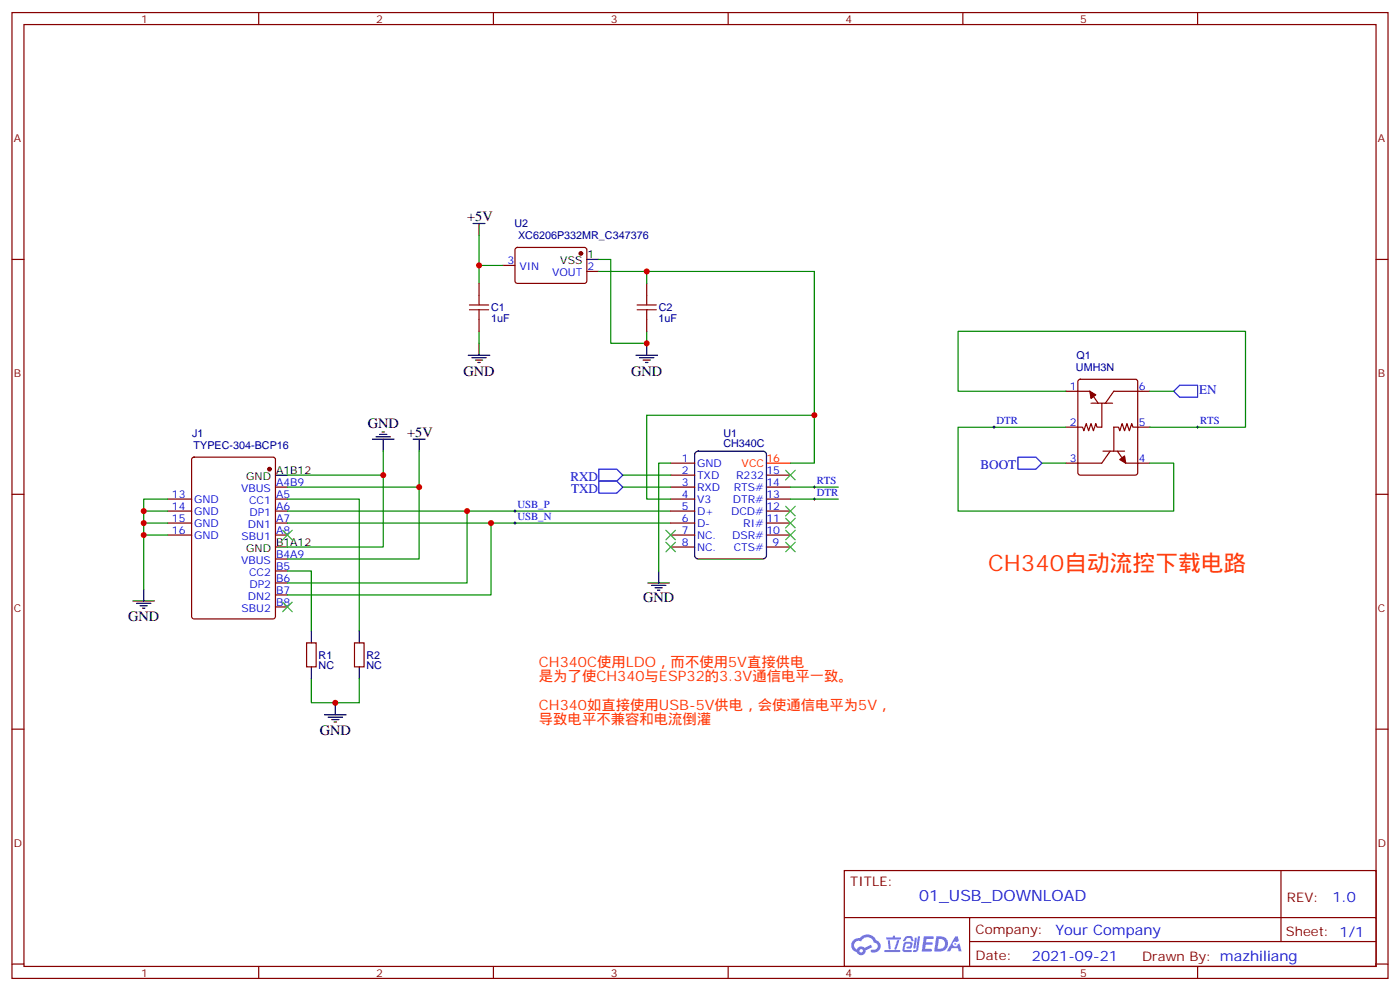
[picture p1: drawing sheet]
<svg xmlns="http://www.w3.org/2000/svg" width="412mm" height="292mm" viewBox="0 0 412 292" stroke-linecap="round" stroke-linejoin="round" font-family="sans-serif">
<g fill="none" stroke="#870000" stroke-width=".35">
<path d="M3.5 3.7h405.4v284.3h-405.4zM7.1 7.2h398.2v277.3h-398.2zM76.2 3.7v3.5M145.3 3.7v3.5M214.5 3.7v3.5M283.6 3.7v3.5M352.8 3.7v3.5M3.5 76.4h3.6M405.3 76.4h3.6M3.5 145.5h3.6M405.3 145.5h3.6M3.5 214.7h3.6"/>
<path d="M405.3 214.7h3.6M248.7 256.3h156.6v28.2h-156.6zM377.3 256.3v20.9M248.7 270.1h156.5M285.6 277.2h119.6M285.6 270.1v14.2M3.5 283.8h3.6M76.2 284.5v3.5M145.3 284.5v3.5M214.5 284.5v3.5M283.6 284.5v3.5M352.8 284.5v3.5"/>
<path d="M405.3 283.8h3.6"/>
</g>
<g fill="#5487ff">
<path d="M272.1 275.6h2.6l.3 .2-.1 .6h-2l-.1 1h1.6l.4 .4-.4 .3h-1.7l-.2 1.2 1.8 .1 .3 .3-.2 .4h-2.9z"/>
<path d="M281.4 275.7h.7l.4 1.3-.7 .3a.74 .74 0 0 0-1.1 .3 .74 .74 0 0 0 .5 1.1 .74 .74 0 0 0 .9-.7l.5-.3 .7 2.4h-.9l-.2-1h-1.9l-.5 1h-.9z"/>
<path d="M269.5 276.1h.6l-.4 2.9a.31 .31 0 0 1-.3 .3 .31 .31 0 0 1-.3-.3z"/>
<path d="M270.4 275.6h.6l-.5 4a.89 .89 0 0 1-.7 .7 .89 .89 0 0 1-.9-.3l1-.5z"/>
<path d="M266.8 275.8l.6-.2 1.2 .1 .5 1.3-.6 .1-.4-.9-1 .1a.95 .95 0 0 1-1 .8l-.1-.2z"/>
<path d="M266.4 277.5l1.8-.2a1.04 1.04 0 0 1 .6 1.1 1.04 1.04 0 0 1-.8 .9h-.7a.29 .29 0 0 1-.3-.4 .29 .29 0 0 1 .3-.2h.7l.2-.8h-1.4l-.4 1.7 1.9 .1a.29 .29 0 0 1 .3 .3 .29 .29 0 0 1-.3 .3h-2l-.4-.3 .2-2.1z"/>
<path d="M260.5 279.7h4.4a.3 .3 0 0 1 .3 .3 .3 .3 0 0 1-.3 .3h-4.3z"/>
<path d="M264.3 276.8h.6l-.5 1.6a1.02 1.02 0 0 1-.7 1.2l-.2-.3z"/>
<path d="M261.5 276.8h.6l.3 2.4-.3 .3-.3-.2z"/>
<path d="M261.1 276h1.9l.2-.5h.5l-.1 .5h1.5a.29 .29 0 0 1 .3 .3 .29 .29 0 0 1-.3 .3h-3.9z"/>
<path d="M275.8 275.6l-.6 4.5h1.4a2.27 2.27 0 0 0 2.7-2.3 2.27 2.27 0 0 0-2.7-2.2zM276.6 276.4a1.5 1.5 0 0 1 1.8 1.6 1.5 1.5 0 0 1-1.9 1.3h-.3z"/>
<path d="M251.4 276.8a2.09 2.09 0 0 0 1 3.5 1.37 1.37 0 0 0 1.5 .9 1.37 1.37 0 0 0 1.1-1.4l2-1-.5-.7-1.8 1a1.4 1.4 0 0 0-2.3 .4 1.32 1.32 0 0 1-.6-1.9 1.32 1.32 0 0 1 1.9-.4 2.02 2.02 0 0 1 2-1.3 2.02 2.02 0 0 1 1.8 1.6 1.09 1.09 0 0 1 1.1 1.4 1.09 1.09 0 0 1-1.6 .7 .41 .41 0 0 0-.5 .3 .41 .41 0 0 0 .4 .5 1.89 1.89 0 0 0 2.4-1.2 1.89 1.89 0 0 0-1.2-2.4 2.98 2.98 0 0 0-5-.6l-1 .1zM253.2 279.9a.52 .52 0 0 1 1 0 .52 .52 0 0 1-1 0z"/>
<circle cx="281.4" cy="277.9" r=".28"/>
</g>
<g fill="none" stroke="#870000" stroke-width=".35">
<path d="M148.2 78.1h3.5M151.9 73.1l.5-.3 20 .1 .5 .7-.1 9.4-.6 .4h-20.1l-.4-.7v-9.1zM172.9 79.9h3.5M141.1 83.4v3.6M141.1 94v3.5M190.5 83.4v3.6M190.5 94v3.5M314 115.2h7l2.5 3.5M317.7 111.9l.5-.2h16.2l.7 .4v27.1l-.4 .6-16.5 .1-.6-.5-.1-27zM321.4 118.7h6.3M324.6 118.7v7.1h-1.5l-.3-1.1-.7 2.1-.7-2.1-.7 2.1-.7-2.1-.7 2.1-.4-1h-4.9M338.7 115.2h-10.6l-2.5 3.5"/>
<path d="M56.7 134.8l.4-.2h23.3l.7 .4v46.5l-.4 .7h-23.6l-.6-.5-.1-46.4zM197.6 136.3h7M197.6 139.9h7M225.8 139.9h7M324.9 132.8h6.4M327 132.8l-2.4 3.5h-10.6M329.1 132.8l2.5 3.5h7.1M338.7 125.8h-5l-.3-1.1-.7 2.1-.7-2.1-.7 2.1-.7-2.1-.8 2.1-.3-1h-1.4v7M49.4 157.5h7M49.4 154h7M49.4 150.5h7M49.4 146.9h7"/>
<path d="M81.1 157.5h3.6M81.1 154h3.6M81.1 150.5h3.6M81.1 146.9h3.6M81.1 143.4h3.6M197.6 157.5h7M197.6 154h7M197.6 150.5h7M197.6 146.9h7M197.6 143.4h7M225.8 157.5h7M225.8 154h7"/>
<path d="M225.8 150.5h7M225.8 146.9h7M225.8 143.4h7M81.1 178.7h3.6M81.1 175.2h3.6M81.1 171.6h3.6M81.1 168.1h3.6M81.1 164.6h3.6M197.6 161h7M225.8 161h7M90.3 189.3h2.8v7h-2.8zM104.4 189.3h2.8v7h-2.8z"/>
</g>
<g fill="none" stroke="#000" stroke-width=".35">
<path d="M139.3 65.8h3.6M141.1 65.8v3.5M172.9 76.4h3.5M137.9 104.6h6.4M139 105.3h4.2M140.1 106h2.1M140.8 106.7h.7M141.1 101.1v3.5M187.3 104.6h6.4M188.4 105.3h4.2M189.4 106h2.2M190.1 106.7h.8"/>
<path d="M190.5 101.1v3.5M81.1 139.9h3.6M109.7 129.3h6.4M110.8 128.6h4.2M111.8 127.9h2.1M112.5 127.2h.7M112.9 129.3v3.5M121.7 129.3h3.5M123.5 129.3v3.5M204.8 133.3l.9-.5h19l.9 .5 .2 .6v29.6l-.5 .9-.6 .2h-19l-.9-.5-.2-.6v-29.6zM39.2 176.9h6.3M40.2 177.6h4.2"/>
<path d="M41.3 178.3h2.1M42 179h.7M42.3 173.4v3.5M81.1 161h3.6M190.9 171.6h6.3M191.9 172.3h4.2M193 173h2.1M193.7 173.7h.7M194 168.1v3.5M91.7 185.7v3.6M91.7 196.3v3.5M105.8 185.7v3.6"/>
<path d="M105.8 196.3v3.5M95.6 210.4h6.4M96.7 211.1h4.2M97.7 211.8h2.1M98.4 212.5h.7M98.8 206.9v3.5"/>
</g>
<g fill="#870000" stroke="#870000" stroke-width=".35">
<path d="M329.8 135.3l1.5-1.1 .3 2.1z"/>
<path d="M321 115.2l1.8 1-1.4 1.1z"/>
<circle cx="79.4" cy="138.1" r=".53"/>
<circle cx="171.1" cy="74.6" r=".53"/>
</g>
<g fill="none" stroke="#008700" stroke-width=".35">
<path d="M141.1 69.3v8.8M148.2 78.1h-7.1v5.3M176.4 76.4h3.5v24.7h10.6v-3.6M176.4 79.9h63.5v42.3M190.5 79.9v3.5M141.1 97.5v3.6M314 115.2h-31.8v-17.7h84.7v28.3h-28.2M338.7 115.2h7M84.7 139.9h28.2v21.1h-28.2M112.9 132.8v7.1M123.5 132.8v10.6M183.4 139.9h14.2"/>
<path d="M197.6 136.3h-3.6v31.8M232.8 136.3h7.1v-14.1h-49.4v24.7h7.1M306.9 136.3h7.1M314 125.8h-31.8v24.7h63.5v-14.2h-7M42.3 150.5h7.1M42.3 154h7.1M42.3 157.5h7.1M49.4 146.9h-7.1v26.5M84.7 150.5h52.9v21.1h-52.9M84.7 154h59.9v21.2h-59.9M84.7 143.4h38.8v21.2h-38.8M84.7 146.9h21.1v38.8"/>
<path d="M137.6 150.5h60M144.6 154h53M183.4 143.4h14.2M232.8 143.4h14.1M232.8 146.9h14.1M84.7 168.1h7v17.6M91.7 199.8v7.1h14.1v-7.1"/>
</g>
<g fill="none" stroke="#3c3" stroke-width=".35">
<path d="M231.4 138.5l2.8 2.8M234.2 138.5l-2.8 2.8M83.3 156.1l2.8 2.8M86.1 156.1l-2.8 2.8M196.1 159.6l2.9 2.9M196.1 156.1l2.9 2.8M199 159.6l-2.9 2.9M199 156.1l-2.9 2.8M231.4 149l2.8 2.9M231.4 152.6l2.8 2.8M231.4 156.1l2.8 2.8M231.4 159.6l2.8 2.9"/>
<path d="M234.2 149l-2.8 2.9M234.2 152.6l-2.8 2.8M234.2 156.1l-2.8 2.8M234.2 159.6l-2.8 2.9M83.3 177.3l2.8 2.8M86.1 177.3l-2.8 2.8"/>
</g>
<path d="M292.5 125.8h.7M292.8 125.4v.7M352.4 125.8h.7M352.8 125.4v.7M151.3 154h.7M151.3 150.5h.7M151.7 150.1v.7M151.7 153.6v.7M239.5 143.4h.7M239.5 146.9h.7M239.9 143.1v.7M239.9 146.6v.7" fill="none" stroke="#000" stroke-width=".29"/>
<path d="M345.7 115.2l1.8-1.8h5.3v3.5h-5.3zM176.4 138.1h5.3l1.7 1.8-1.7 1.7h-5.3zM299.9 134.6h5.3l1.7 1.7-1.7 1.8h-5.3zM176.4 141.6h5.3l1.7 1.8-1.7 1.8h-5.3z" fill="none" stroke="#00f" stroke-width=".35"/>
<path d="M138.3 91.2h5.6M138.3 89.8h5.6M141.1 87v2.8M141.1 91.2v2.8M187.7 91.2h5.6M187.7 89.8h5.6M190.5 87v2.8M190.5 91.2v2.8" fill="none" stroke="#a10000" stroke-width=".35"/>
<path d="M225.8 136.3h7" fill="none" stroke="#f00" stroke-width=".35"/>
<g fill="#c00">
<circle cx="112.9" cy="139.9" r=".88"/>
<circle cx="123.5" cy="143.4" r=".88"/>
<circle cx="98.8" cy="206.9" r=".88"/>
<circle cx="42.3" cy="150.5" r=".88"/>
<circle cx="42.3" cy="154" r=".88"/>
<circle cx="42.3" cy="157.5" r=".88"/>
<circle cx="137.6" cy="150.5" r=".88"/>
<circle cx="144.6" cy="154" r=".88"/>
<circle cx="141.1" cy="78.1" r=".88"/>
<circle cx="239.9" cy="122.2" r=".88"/>
<circle cx="190.5" cy="101.1" r=".88"/>
<circle cx="190.5" cy="79.9" r=".88"/>
</g>
<text font-size="6.7" fill="#f30" x="291" y="168.1">CH340自动流控下载电路</text>
<text font-size="4.6" fill="#00f" x="270.8" y="265.3">01_USB_DOWNLOAD</text>
<g font-size="4.2">
<text x="137.6" y="65.1">+5V</text>
<text x="136.5" y="110.6">GND</text>
<text x="185.9" y="110.6">GND</text>
<text x="108.3" y="126.1">GND</text>
<text x="119.9" y="128.6">+5V</text>
<text x="189.4" y="177.3">GND</text>
<text x="37.8" y="182.9">GND</text>
<text x="94.2" y="216.4">GND</text>
</g>
<g font-size="4.2" fill="#f30">
<text x="158.7" y="196.3">CH340C使用LDO，而不使用5V直接供电</text>
<text x="158.7" y="200.6">是为了使CH340与ESP32的3.3V通信电平一致。</text>
<text x="158.7" y="209">CH340如直接使用USB-5V供电，会使通信电平为5V，</text>
<text x="158.7" y="213.3">导致电平不兼容和电流倒灌</text>
</g>
<g font-size="4.2" fill="#00f">
<text x="392.5" y="265.6">1.0</text>
<text x="310.9" y="275.1">Your Company</text>
<text x="304" y="282.9">2021-09-21</text>
</g>
<g font-size="3.9" fill="#00f">
<text x="353.2" y="115.9">EN</text>
<text x="168" y="141.6">RXD</text>
<text x="288.8" y="138.1">BOOT</text>
<text x="168.2" y="145.2">TXD</text>
</g>
<g font-size="3.9" fill="#800">
<text x="250.5" y="260.9">TITLE:</text>
<text x="379.1" y="265.6">REV:</text>
<text x="287.4" y="275.1">Company:</text>
<text x="378.7" y="275.7">Sheet: 1/1</text>
<text x="287.4" y="282.8">Date:</text>
<text x="336.4" y="282.8">Drawn By: mazhiliang</text>
</g>
<g font-size="3.2" fill="#800">
<text x="41.6" y="6.7">1</text>
<text x="110.8" y="6.7">2</text>
<text x="179.9" y="6.7">3</text>
<text x="249.1" y="6.7">4</text>
<text x="318.2" y="6.7">5</text>
<text x="4.1" y="41.8">A</text>
<text x="405.9" y="41.8">A</text>
<text x="4.1" y="110.9">B</text>
<text x="405.9" y="110.9">B</text>
<text x="4.1" y="180.1">C</text>
<text x="405.9" y="180.1">C</text>
<text x="4.1" y="249.2">D</text>
<text x="405.9" y="249.2">D</text>
<text x="41.6" y="287.5">1</text>
<text x="110.8" y="287.5">2</text>
<text x="179.9" y="287.5">3</text>
<text x="249.1" y="287.5">4</text>
<text x="318.2" y="287.5">5</text>
</g>
<g font-size="3.2" fill="#000080">
<text x="151.5" y="66.9">U2</text>
<text x="152.6" y="70.4">XC6206P332MR_C347376</text>
<text x="144.6" y="94.8">1uF</text>
<text x="144.6" y="91.6">C1</text>
<text x="194" y="94.8">1uF</text>
<text x="194" y="91.6">C2</text>
<text x="317.1" y="105.7">Q1</text>
<text x="316.9" y="109.2">UMH3N</text>
<text x="56.6" y="128.7">J1</text>
<text x="213.1" y="131.7">CH340C</text>
<text x="213.1" y="128.6">U1</text>
<text x="57" y="132.2">TYPEC-304-BCP16</text>
<text x="93.8" y="197.1">NC</text>
<text x="93.8" y="194">R1</text>
<text x="107.9" y="197.1">NC</text>
<text x="108" y="194">R2</text>
</g>
<g font-size="3.2" fill="#00f">
<text x="149.5" y="77.8">3</text>
<text x="153" y="79.6">VIN</text>
<text x="162.6" y="81.3">VOUT</text>
<text x="173" y="79.6">2</text>
<text x="315.1" y="114.8">1</text>
<text x="335.5" y="114.8">6</text>
<text x="293.5" y="124.9">DTR</text>
<text x="315.1" y="125.4">2</text>
<text x="335.5" y="125.4">5</text>
<text x="353.5" y="124.9">RTS</text>
<text x="200.8" y="136">1</text>
<text x="205.3" y="137.4">GND</text>
<text x="315.1" y="136">3</text>
<text x="335.5" y="136">4</text>
<text x="81.3" y="143.1">A4B9</text>
<text x="200.8" y="143.1">3</text>
<text x="200.8" y="139.5">2</text>
<text x="205.3" y="140.9">TXD</text>
<text x="216.8" y="140.9">R232</text>
<text x="225.8" y="139.5">15</text>
<text x="225.8" y="143.1">14</text>
<text x="240.6" y="142.5">RTS</text>
<text x="50.6" y="146.6">13</text>
<text x="57.1" y="148">GND</text>
<text x="71" y="144.8">VBUS</text>
<text x="73.4" y="148.3">CC1</text>
<text x="81.3" y="146.6">A5</text>
<text x="152.4" y="149.6">USB_P</text>
<text x="200.8" y="146.6">4</text>
<text x="205.3" y="148">V3</text>
<text x="205.3" y="144.5">RXD</text>
<text x="215.9" y="148">DTR#</text>
<text x="216.1" y="144.5">RTS#</text>
<text x="225.8" y="146.6">13</text>
<text x="240.6" y="146">DTR</text>
<text x="50.6" y="153.6">15</text>
<text x="50.6" y="150.1">14</text>
<text x="57.1" y="155">GND</text>
<text x="57.1" y="151.5">GND</text>
<text x="73" y="155.4">DN1</text>
<text x="73.5" y="151.9">DP1</text>
<text x="81.3" y="153.6">A7</text>
<text x="81.3" y="150.1">A6</text>
<text x="152.4" y="153.1">USB_N</text>
<text x="200.8" y="153.6">6</text>
<text x="200.8" y="150.1">5</text>
<text x="205.3" y="155">D-</text>
<text x="205.3" y="151.5">D+</text>
<text x="215.4" y="151.5">DCD#</text>
<text x="218.9" y="155">RI#</text>
<text x="225.8" y="150.1">12</text>
<text x="225.8" y="153.6">11</text>
<text x="50.6" y="157.2">16</text>
<text x="57.1" y="158.6">GND</text>
<text x="71.2" y="158.9">SBU1</text>
<text x="81.3" y="157.2">A8</text>
<text x="200.8" y="160.7">8</text>
<text x="200.8" y="157.2">7</text>
<text x="205.3" y="158.6">NC.</text>
<text x="215.7" y="158.6">DSR#</text>
<text x="225.8" y="157.2">10</text>
<text x="227.5" y="160.7">9</text>
<text x="71" y="166">VBUS</text>
<text x="81.3" y="167.7">B5</text>
<text x="81.3" y="164.2">B4A9</text>
<text x="205.3" y="162.1">NC.</text>
<text x="216.1" y="162.1">CTS#</text>
<text x="73.4" y="169.5">CC2</text>
<text x="73.5" y="173">DP2</text>
<text x="81.3" y="171.3">B6</text>
<text x="73" y="176.6">DN2</text>
<text x="81.3" y="178.3">B8</text>
<text x="81.3" y="174.8">B7</text>
<text x="71.2" y="180.1">SBU2</text>
</g>
<g font-size="3.2">
<text x="165.1" y="77.8">VSS</text>
<text x="173" y="76">1</text>
<text x="72.6" y="141.3">GND</text>
<text x="81.3" y="139.5">A1B12</text>
<text x="81.3" y="160.7">B1A12</text>
<text x="72.6" y="162.5">GND</text>
</g>
<g font-size="3.2" fill="#f00">
<text x="218.5" y="137.4">VCC</text>
<text x="225.8" y="136">16</text>
</g>
</svg>
